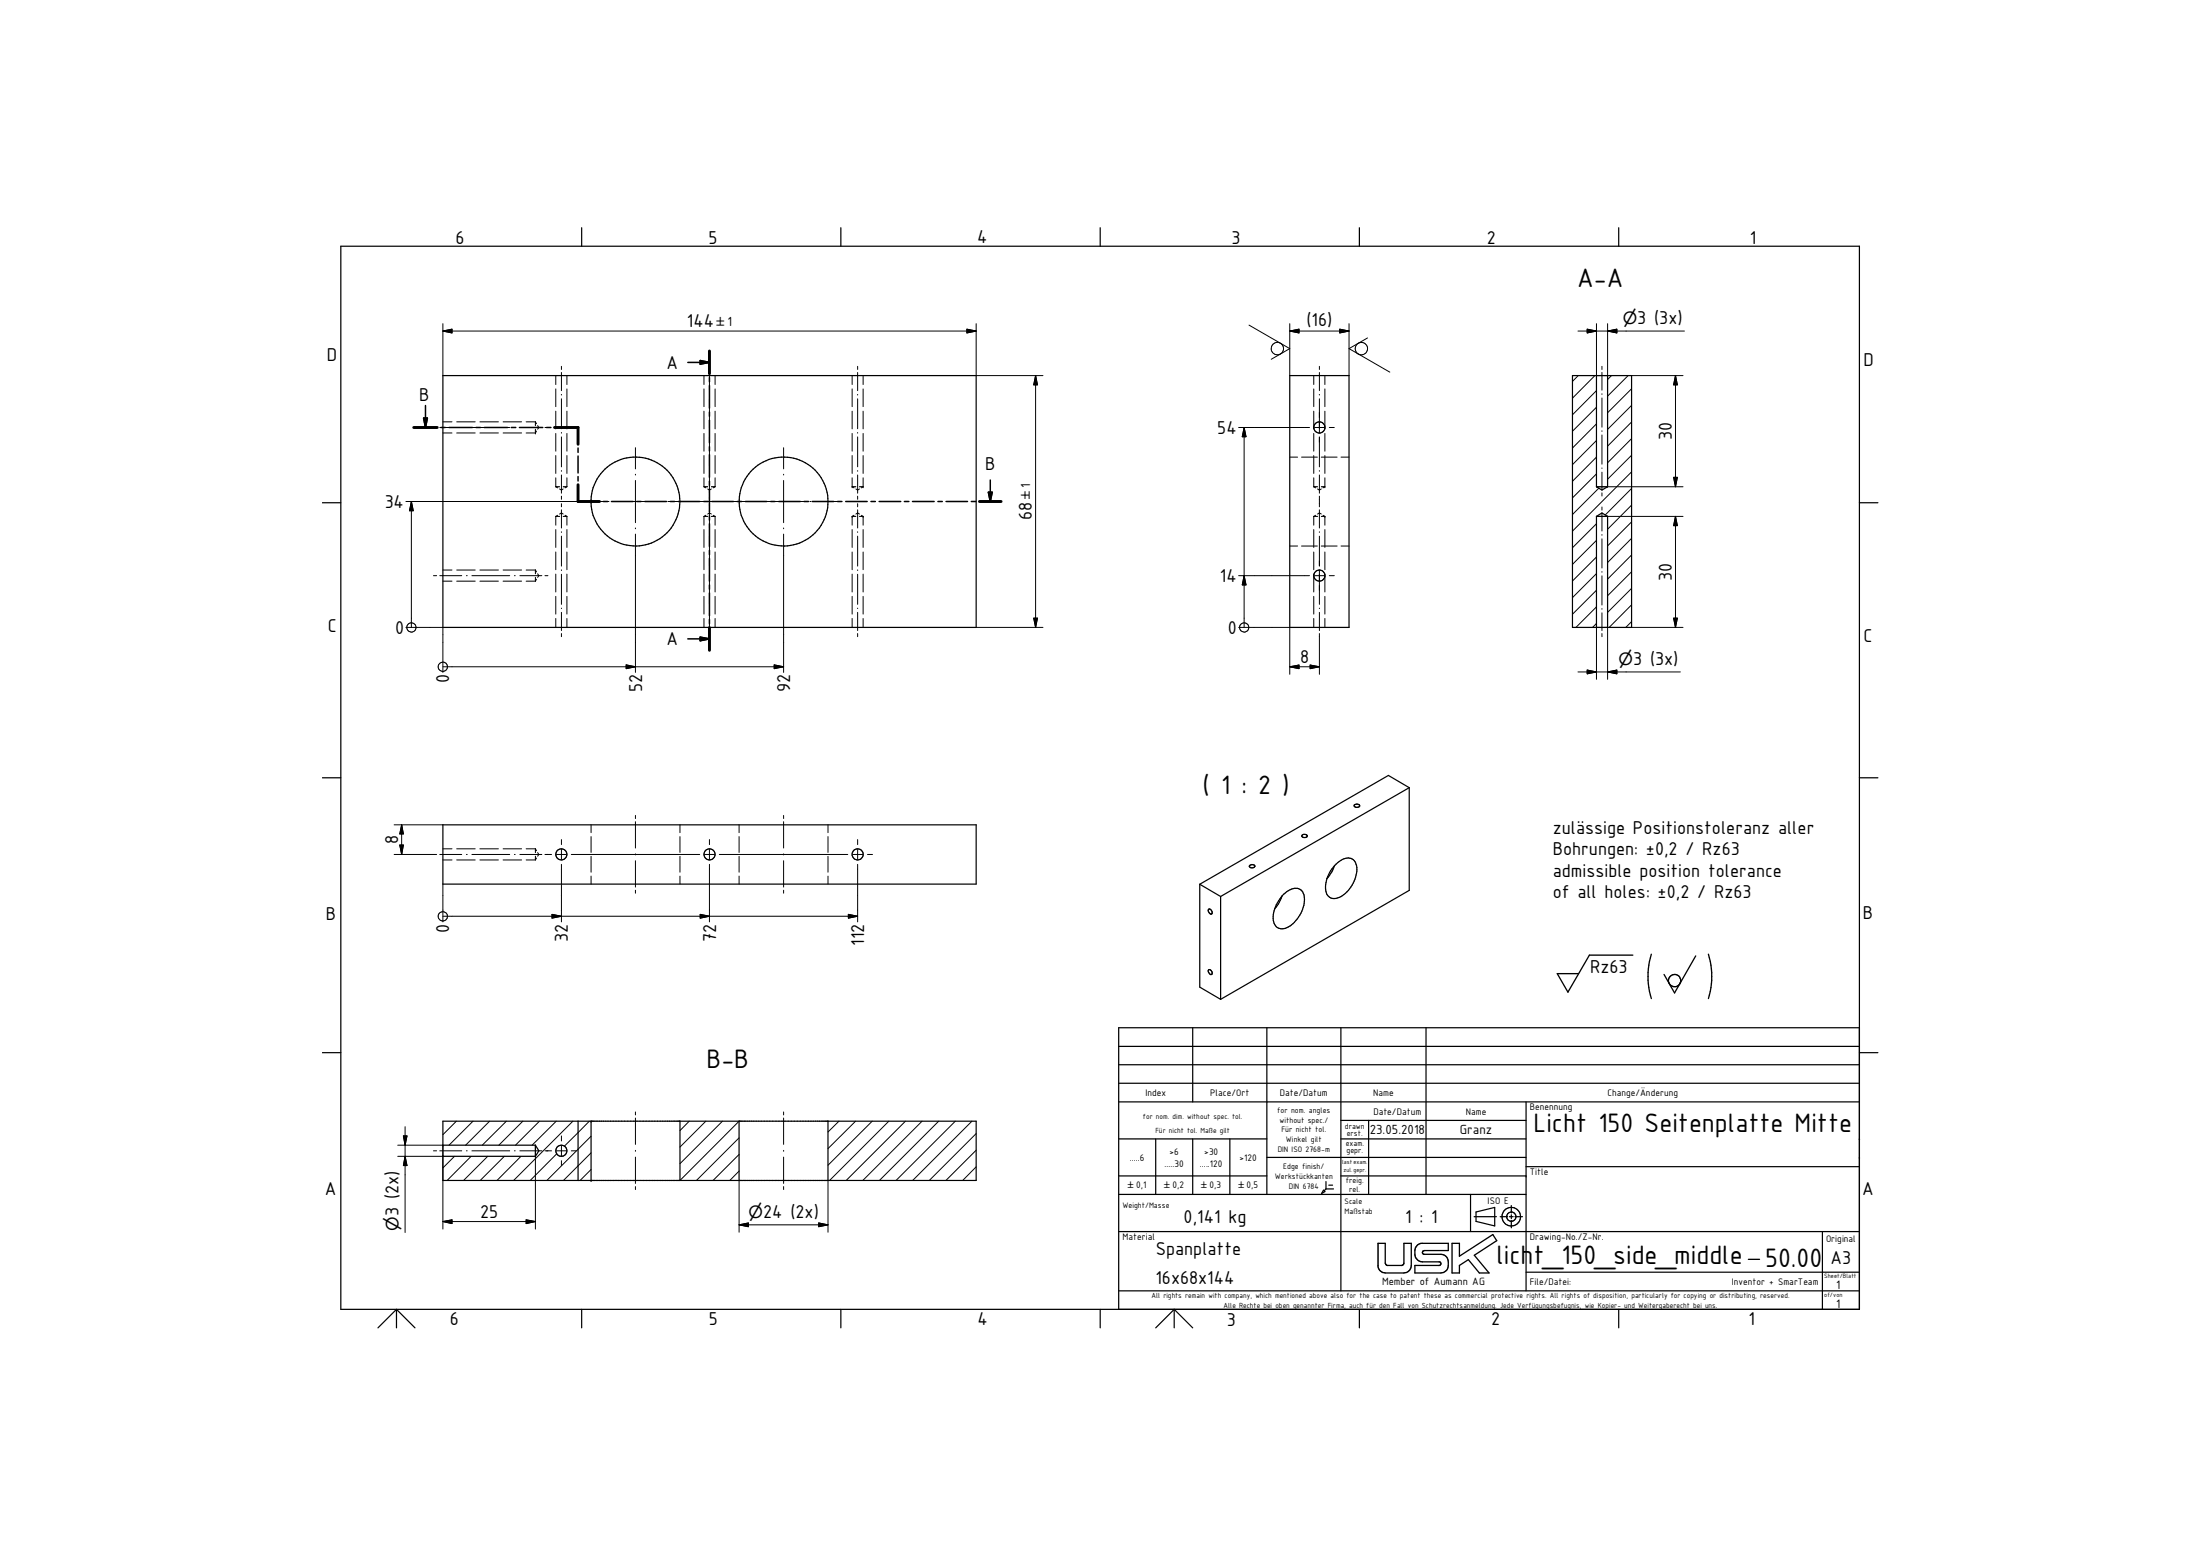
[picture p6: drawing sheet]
<svg xmlns="http://www.w3.org/2000/svg" width="594mm" height="420mm" viewBox="0 0 594 420" stroke-linecap="round" stroke-linejoin="round" font-family="sans-serif">
<g fill="none" stroke="#000" stroke-width=".33">
<path d="M92 66.5h410.1v287.1h-410.1zM157.1 61.5v5M227.1 61.5v5M297.1 61.5v5M367.1 61.5v5M437.1 61.5v5M119.6 101.4h144v68h-144zM348.3 101.4h16v68h-16zM424.6 101.4h16v68h-16zM431.1 101.4v30M434.1 101.4v30M87 135.8h5"/>
<path d="M431.1 139.4l1.5-.9 1.5 .9M431.1 131.4l1.5 .9 1.5-.9M431.1 139.4v30M431.1 131.4h3M431.1 139.4h3M434.1 139.4v30M502.1 135.8h5M87 210h5M365.7 217.4a.86 .86 0 0 1 1.5 .3 .83 .83 0 0 1-.9 .3 .83 .83 0 0 1-.6-.6zM380.5 212.7l-5.6-3.3-50.9 29.4M380.5 212.7l-50.9 29.4M380.5 212.7v27.7l-50.9 29.5"/>
<path d="M502.1 210h5M119.6 222.7h144v16h-144zM324 238.8v27.7l5.6 3.4M324 238.8l5.6 3.3M337.4 233.7a.88 .88 0 0 1 1.5 .2 .74 .74 0 0 1-.8 .5 .74 .74 0 0 1-.7-.7zM351.6 225.6a.96 .96 0 0 1 1.4 .1 .74 .74 0 0 1-.7 .5 .74 .74 0 0 1-.7-.6zM360.3 233.8l-.6 1.6-1.4 1.8M360.8 233.3a3.7 3.7 0 0 1 4.6-1.2 4.3 4.3 0 0 1 .7 4.7 7.3 7.3 0 0 1-6 5.8 2.59 2.59 0 0 1-2.2-3.2 9.2 9.2 0 0 1 2.9-6.1zM326.4 245.5a.81 .81 0 0 1 .8 .5 .81 .81 0 0 1-.1 .9 1.01 1.01 0 0 1-.7-1.4zM329.6 242.1v27.8M346.2 241.9l-1 2.2-1 1.3M346.2 241.9a4.5 4.5 0 0 1 4.8-1.8 3.4 3.4 0 0 1 1.2 3.8 8.7 8.7 0 0 1-5.5 6.9 2.77 2.77 0 0 1-2.9-3.8l.8-2.7z"/>
<path d="M322.1 277.5v20M326.4 261.8a.79 .79 0 0 1 .8 .5 .79 .79 0 0 1-.1 .9 .95 .95 0 0 1-.7-1.4zM342.1 277.5v45M362.1 277.5v71.1M385.1 277.5v45M502.1 277.5h-200v76.1M87 284.2h5M302 282.6h200.1M302 287.5h200.1M302.1 292.5h200M302.1 297.5h200M412.1 297.5v51.1"/>
<path d="M502.1 284.2h5M119.6 302.7h144v16.1h-144zM119.6 309.2h25M119.6 312.2h25M144.6 309.2l.9 1.6-.9 1.4M144.6 309.2v3M156.1 302.7v16.1M159.6 302.7v16.1M183.6 302.7v16.1M199.6 302.7v16.1M223.6 302.7v16.1M302.1 307.5h40"/>
<path d="M302.1 317.5h40M312.1 307.5v15M322.1 307.5v15M332.1 307.5v15M342.1 312.5h70M358.1 319.1v1.9M362.1 307.5h50M362.1 302.5h50M362.1 317.5h50M369.6 302.5v20M412.1 315h90M302.1 332.6h200"/>
<path d="M302.1 322.5h110M357.4 321.4l.4 .4-.9 .5zM358.1 321h2M358.1 321l-.5 .5M358.8 320h1M397.1 322.5v10.1M398.1 328.5h6M398.6 327.3l5-1.3v5l-5-1.2zM405.1 328.5h2M407.6 328.5h1M408.1 325.5v2M408.1 328v1"/>
<path d="M408.1 329.6v1.9M409.1 328.5h2M492.1 332.6v21M107.1 353.6l5 5M107.1 353.6l-5 5M107.1 353.6v5M157.1 353.6v5M227.1 353.6v5M297.1 353.6v5M302.1 348.6h200M317.1 353.6l5 5M317.1 353.6l-5 5"/>
<path d="M317.1 353.6v5M367.1 353.6v5M412.1 343.5h90M437.1 353.6v5"/>
<circle cx="356.3" cy="115.4" r="1.5"/>
<circle cx="171.6" cy="135.4" r="12"/>
<circle cx="211.6" cy="135.4" r="12"/>
<circle cx="356.3" cy="155.4" r="1.5"/>
<circle cx="151.6" cy="230.7" r="1.5"/>
<circle cx="191.6" cy="230.7" r="1.5"/>
<circle cx="231.6" cy="230.7" r="1.5"/>
<circle cx="151.6" cy="310.7" r="1.49"/>
<circle cx="408.1" cy="328.5" r="2.5"/>
<circle cx="408.1" cy="328.5" r="1.25"/>
</g>
<g fill="none" stroke="#000" stroke-width=".27">
<path d="M119.6 89.4l2.5-.5v1zM119.6 87.4v14M119.6 89.4h144M151.6 98.9v.9M191.6 98.9v.9M231.6 98.9v.9M261.1 88.9l2.5 .5-2.5 .5zM263.6 87.4v14h18M337.3 87.8l11 6.3-5 2.9M348.3 89.4l2.5-.5v1zM348.3 89.4h16M348.3 87.4v14"/>
<path d="M356.3 98.9v.9M361.8 88.9l2.5 .5-2.5 .5zM364.3 87.4v14M369.3 91.3l-5 2.8 11 6.4M426.1 89.4h28.8M428.6 88.9l2.5 .5-2.5 .5zM431.1 87.4v14M432.6 98.9v.9M434.1 89.4l2.5-.5v1zM434.1 87.4v14M117.1 115.4h.8M118.7 115.4h6"/>
<path d="M119.6 116.9h2.5M119.6 113.9h2.5M123.3 116.9h5M123.3 113.9h5M125.9 115.4h.3M127.4 115.4h10.2M129.6 116.9h5M129.6 113.9h5M135.9 116.9h5M135.9 113.9h5M138.9 115.4h.2M140.4 115.4h5.9"/>
<path d="M142.1 116.9h2.5M142.1 113.9h2.5M144.6 116.9h.1M144.6 113.9v1M144.6 115.9v1M144.6 113.9l.3 .5M144.9 116.4l-.3 .5M145.2 114.9l.3 .5-.3 .5M147.2 115.4h.8M150.1 101.4v2.4M150.1 105v4.8M150.1 111v4.8"/>
<path d="M150.1 117v4.8M151.6 100.6v4.9M151.6 106.5v.2M151.6 107.7v8.1M151.6 116.8v.2M151.6 118v8.1M153.1 101.4v2.4M153.1 105v4.8M153.1 111v4.8M153.1 117v4.8M190.1 101.4v2.4M190.1 105v4.8"/>
<path d="M190.1 111v4.8M190.1 117v4.8M191.6 100.6v4.9M191.6 106.5v.2M191.6 107.7v8.1M191.6 116.8v.2M191.6 118v8.1M193.1 101.4v2.4M193.1 105v4.8M193.1 111v4.8M193.1 117v4.8M230.1 101.4v2.4"/>
<path d="M230.1 105v4.8M230.1 111v4.8M230.1 117v4.8M231.6 100.6v4.9M231.6 106.5v.2M231.6 107.7v8.1M231.6 116.8v.2M231.6 118v8.1M233.1 101.4v2.4M233.1 105v4.8M233.1 111v4.8M233.1 117v4.8"/>
<path d="M279.6 101.4l.6 2.5h-1.1zM279.6 101.4v68M334.5 115.4h19.1M336 115.4l.5 2.5h-1zM336 115.4v54M354.8 101.4v2.4M354.8 105v4.8M354.8 111v4.8M354.8 117v4.8M355 115.4h2.6M356.3 100.6v4.9M356.3 106.5v.2"/>
<path d="M356.3 107.7v9.3M356.3 118v8.1M357.8 101.4v2.4M357.8 105v4.8M357.8 111v4.8M357.8 117v4.8M359 115.4h1.3M426.2 101.4l-1.6 1.6M430.7 101.4l-6.1 6.1M431.1 118.9l-6.5 6.6M431.1 114.5l-6.5 6.5M431.1 110l-6.5 6.4"/>
<path d="M431.1 105.5l-6.5 6.5M432.6 100.6v4.8M432.6 106.3v.2M432.6 107.5v7.8M432.6 116.3v.2M432.6 117.5v7.8M435.2 101.4l-1.1 1.1M439.7 101.4l-5.6 5.6M440.6 118.4l-6.5 6.6M440.6 114l-6.5 6.5M440.6 109.5l-6.5 6.4M440.6 105l-6.5 6.5"/>
<path d="M440.6 101.4h13.9M452.4 101.4l.5 2.5h-1zM452.4 101.4v30M109.6 135.4h53.2M111.1 135.4l.5 2.5h-1zM111.1 135.4v34M150.1 131.4h1M150.1 131.4l.5 .3M150.1 123v4.8M150.1 129v2.4M150.1 139.4v2.4M150.1 139.4h1"/>
<path d="M150.6 139.1l-.5 .3M151.1 132l.5 .3 .5-.3M151.1 138.8l.5-.3 .5 .3M151.6 127.1v.1M151.6 128.3v4.9M151.6 134v.8M151.6 136v.9M151.6 137.7v4.9M152.1 131.4h1M152.1 139.4h1M152.6 139.1l.5 .3M153.1 131.4l-.5 .3"/>
<path d="M153.1 123v4.8M153.1 129v2.4M153.1 139.4v2.4M164.2 135.4h.2M165.9 135.4h11.4M171.6 120.9v5.7M171.6 128.1v.2M171.6 129.7v11.4M178.7 135.4h.3M180.4 135.4h22.4M190.1 131.4h1M190.1 131.4l.5 .3"/>
<path d="M190.1 123v4.8M190.1 129v2.4M190.1 139.4v2.4M190.1 139.4h1M190.6 139.1l-.5 .3M191.1 132l.5 .3 .5-.3M191.1 138.8l.5-.3 .5 .3M191.6 127.1v.1M191.6 128.3v4.9M191.6 134v.8M191.6 136v.9M191.6 137.7v4.9"/>
<path d="M192.1 131.4h1M192.1 139.4h1M192.6 139.1l.5 .3M193.1 131.4l-.5 .3M193.1 123v4.8M193.1 129v2.4M193.1 139.4v2.4M204.2 135.4h.2M205.9 135.4h11.4M211.6 120.9v5.7M211.6 128.1v.2M211.6 129.7v11.4"/>
<path d="M218.7 135.4h.3M220.4 135.4h5.7M230.1 131.4h.1M230.1 139.4h.1M230.1 131.4h1M230.1 131.4l.5 .3M230.1 123v4.8M230.1 129v2.4M230.1 139.4v2.4M230.1 139.4h1M230.6 139.1l-.5 .3M231.1 132l.5 .3 .5-.3"/>
<path d="M231.1 138.8l.5-.3 .5 .3M231.6 127.1v.1M231.6 128.3v4.9M231.6 134v.8M231.6 136v.9M231.6 137.7v4.9M232.1 131.4h1M232.1 139.4h1M232.6 139.1l.5 .3M233.1 131.4h.1M233.1 139.4h.1M233.1 131.4l-.5 .3"/>
<path d="M233.1 123v4.8M233.1 129v2.4M233.1 139.4v2.4M348.3 123.4h2.1M351.5 123.4h4.2M354.8 131.4h1M354.8 139.4h1M354.8 131.4l.5 .3M354.8 123v4.8M354.8 129v2.4M354.8 139.4v2.4M355.3 139.1l-.5 .3"/>
<path d="M355.8 132l.5 .3 .5-.3M355.8 138.8l.5-.3 .5 .3M356.3 127.1v.1M356.3 128.3v4.9M356.3 134v2.9M356.3 137.7v4.9M356.8 131.4h1M356.8 139.4h1M356.8 123.4h4.3M357.3 139.1l.5 .3M357.8 131.4h.1M357.8 139.4h.1"/>
<path d="M357.8 131.4l-.5 .3M357.8 123v4.8M357.8 129v2.4M357.8 139.4v2.4M362.1 123.4h2.2M431.1 128l-6.5 6.4M431.1 123.4l-6.5 6.6M431.7 131.8l-7.1 7.1M432.6 126.4v.1M432.6 127.5v4.7M432.6 133.1v.8M432.6 136.9v.8"/>
<path d="M432.6 138.6v4.8M434.1 131.4h20.4M434.1 139.4h20.4M440.6 136.4l-6.5 6.5M440.6 131.9l-7.1 7.2M440.6 127.4l-16 16M440.6 122.9l-6.5 6.5M451.9 128.9h1l-.5 2.5zM452.4 139.4l.5 2.5h-1zM452.4 139.4v30M117.1 155.4h.8M118.7 155.4h6"/>
<path d="M119.6 156.9h2.5M119.6 153.9h2.5M123.3 156.9h5M123.3 153.9h5M125.9 155.4h.3M127.4 155.4h10.2M129.6 156.9h5M129.6 153.9h5M135.9 156.9h5M135.9 153.9h5M138.9 155.4h.2M140.4 155.4h5.9"/>
<path d="M142.1 156.9h2.5M142.1 153.9h2.5M144.6 153.9v1M144.6 155.9v1M144.6 153.9l.3 .5M144.9 156.4l-.3 .5M145.2 154.9l.3 .5-.3 .5M147.2 155.4h.8M150.1 143v4.8M150.1 149.1v4.7M150.1 155v4.8M151.6 143.6v.2"/>
<path d="M151.6 144.8v8.1M151.6 153.9v.1M151.6 155.1v8.1M153.1 143v4.8M153.1 149.1v4.7M153.1 155v4.8M171.6 142.6v.2M171.6 144.2v37.4M190.1 143v4.8M190.1 149.1v4.7M190.1 155v4.8M191.6 143.6v.2"/>
<path d="M191.6 144.8v8.1M191.6 153.9v.1M191.6 155.1v8.1M193.1 143v4.8M193.1 149.1v4.7M193.1 155v4.8M211.6 142.6v.2M211.6 144.2v37.4M230.1 143v4.8M230.1 149.1v4.7M230.1 155v4.8M231.6 143.6v.2"/>
<path d="M231.6 144.8v8.1M231.6 153.9v.1M231.6 155.1v8.1M233.1 143v4.8M233.1 149.1v4.7M233.1 155v4.8M334.5 155.4h19.1M336 155.4l.5 2.5h-1zM348.3 147.4h2.1M351.5 147.4h4.2M354.8 143v4.8M354.8 149.1v4.7"/>
<path d="M354.8 155v4.8M355 155.4h2.6M356.3 143.6v.2M356.3 144.8v8.1M356.3 153.9v9.3M356.8 147.4h4.3M357.8 143v4.8M357.8 149.1v4.7M357.8 155v4.8M359 155.4h1.3M362.1 147.4h2.2M431.1 159.4l-6.5 6.5"/>
<path d="M431.1 154.9l-6.5 6.5M431.1 150.4l-6.5 6.5M431.1 145.9l-6.5 6.5M431.1 141.4l-6.5 6.5M432.6 144.4v.1M432.6 145.5v7.9M432.6 154.3v.2M432.6 155.5v7.9M440.6 158.9l-6.5 6.5M440.6 154.4l-6.5 6.5M440.6 149.9l-6.5 6.5M440.6 145.4l-6.5 6.5"/>
<path d="M440.6 140.9l-6.5 6.5M109.6 169.4h10v12.2M150.1 161v4.8M150.1 167v2.4M151.6 164.2v.1M151.6 165.4v4.9M151.6 171.1v.8M153.1 161v4.8M153.1 167v2.4M169.1 179.5l2.5 .5-2.5 .6zM190.1 161v4.8M190.1 167v2.4"/>
<path d="M191.6 164.2v.1M191.6 165.4v4.9M191.6 171.1v.8M193.1 161v4.8M193.1 167v2.4M209.1 179.5l2.5 .5-2.5 .6zM230.1 161v4.8M230.1 167v2.4M231.6 164.2v.1M231.6 165.4v4.9M231.6 171.1v.8M233.1 161v4.8"/>
<path d="M233.1 167v2.4M263.6 169.4h18M279.1 166.9h1.1l-.6 2.5zM334.5 169.4h13.8v12.7M353.8 179.6l2.5 .4-2.5 .6zM354.8 161v4.8M354.8 167v2.4M356.3 164.2v.1M356.3 165.4v4.9M356.3 171.1v11M357.8 161v4.8M357.8 167v2.4"/>
<path d="M431.1 168.4l-1.1 1M431.1 163.9l-5.5 5.5M431.1 169.4v14M432.6 164.3v.2M432.6 165.5v4.8M432.6 171.1v.8M434.1 169.4v14M440.6 167.9l-1.6 1.5M440.6 163.3l-6.1 6.1M440.6 169.4h13.9M451.9 166.9h1l-.5 2.5zM119.6 180h92"/>
<path d="M348.3 180l2.5-.4v1zM348.3 180h8M426.1 181.4h27.7M428.6 180.9l2.5 .5-2.5 .6zM434.1 181.4l2.5-.5v1.1zM106.4 230.7h11.5M106.4 222.7h13.2M108 228.2h.9l-.4 2.5zM108.5 222.7l.4 2.5h-.9zM108.5 222.7v8M118.7 230.7h6M119.6 232.2h2.5"/>
<path d="M119.6 229.2h2.5M119.6 238.7v10.2M123.3 232.2h5M123.3 229.2h5M125.9 230.7h.3M127.4 230.7h10.2M129.6 232.2h5M129.6 229.2h5M135.9 232.2h5M135.9 229.2h5M138.9 230.7h.2M140.4 230.7h5.9"/>
<path d="M142.1 232.2h2.5M142.1 229.2h2.5M144.6 229.2v1M144.6 231.2v1M144.6 229.2l.3 .5M144.9 231.7l-.3 .5M145.2 230.2l.3 .5-.3 .5M147.2 230.7h1.7M150.3 230.7h2.6M151.6 226.7v1.4M151.6 229.4v2.6M151.6 233.4v15.5"/>
<path d="M154.3 230.7h17.2M159.6 222.7v2.1M159.6 225.9v4.3M159.6 231.2v4.3M159.6 236.6v2.1M171.6 220.2v.8M171.6 221.9v7.1M171.6 230.6v.3M171.6 232.4v7.1M171.7 230.7h17.3M183.6 222.7v2.1M183.6 225.9v4.3"/>
<path d="M183.6 231.2v4.3M183.6 236.6v2.1M190.3 230.7h2.6M191.6 226.7v1.4M191.6 229.4v2.6M191.6 233.4v15.5M194.2 230.7h17.3M199.6 222.7v2.1M199.6 225.9v4.3M199.6 231.2v4.3M199.6 236.6v2.1M211.6 220.2v.8"/>
<path d="M211.6 221.9v7.1M211.6 230.6v.3M211.6 232.4v7.1M211.7 230.7h17.2M223.6 222.7v2.1M223.6 225.9v4.3M223.6 231.2v4.3M223.6 236.6v2.1M230.3 230.7h2.6M231.6 226.7v1.4M231.6 229.4v2.6M231.6 233.4v15.5"/>
<path d="M234.3 230.7h1.3M119.6 247.4h112M149.1 246.9l2.5 .5-2.5 .5zM171.6 240.4v.8M189.1 246.9l2.5 .5-2.5 .5zM211.6 240.4v.8M229.1 246.9l2.5 .5-2.5 .5zM107.4 312.2h12.2v19.7M107.4 309.2h12.2M108.9 306.7h1l-.5 2.5zM109.4 312.2l.5 2.5h-1zM109.4 304.2v28.6"/>
<path d="M117.1 310.8h.8M118.7 310.8h6M122.7 312.2l-3.1 3.2M123.2 302.7l-3.6 3.7M125.9 310.8h.3M127.2 312.2l-6.5 6.6M127.4 310.8h10.2M127.7 302.7l-6.5 6.5M131.7 312.2l-6.5 6.6M132.2 302.7l-6.5 6.5M136.2 312.2l-6.5 6.6M136.7 302.7l-6.5 6.5"/>
<path d="M138.9 310.8h.2M140.4 310.8h5.9M140.7 312.2l-6.5 6.6M141.2 302.7l-6.5 6.5M144.6 312.2v19.7M145.7 302.7l-6.5 6.5M147.2 310.8h1.7M150.2 302.7l-6.5 6.5M150.3 310.8h2.6M150.3 311.6l-7.1 7.2M151.6 306.7v1.4M151.6 309.4v2.7"/>
<path d="M151.6 313.4v1.3M154.3 310.8h1.3M154.7 302.7l-16 16.1M159.1 302.7l-6.7 6.8M159.6 311.3l-7.4 7.5M159.6 306.8l-11.9 12M159.6 315.8l-3 3M171.6 300.3v.8M171.6 301.9v7.1M171.6 310.6v.3M171.6 312.4v7.2M186.1 302.7l-2.5 2.6"/>
<path d="M190.6 302.7l-7 7M195.1 302.7l-11.5 11.5M199.6 318.8v13.9M199.6 316.2l-2.5 2.6M199.6 311.7l-7 7.1M199.6 307.2l-11.5 11.6M199.6 302.7l-16 16.1M211.6 300.3v.8M211.6 301.9v7.1M211.6 310.6v.3M211.6 312.4v7.2M223.6 318.8v13.9"/>
<path d="M226.5 302.7l-2.9 3M231 302.7l-7.4 7.5M235.5 302.7l-11.9 11.9M240 302.7l-16 16.1M244.5 302.7l-16 16.1M249 302.7l-16 16.1M253.5 302.7l-16 16.1M258 302.7l-16 16.1M262.5 302.7l-16 16.1M263.6 315.1l-3.6 3.7M263.6 310.6l-8.2 8.2M263.6 306.1l-12.7 12.7"/>
<path d="M119.6 329.8l2.5-.4v1zM119.6 329.8h25M142.1 329.4l2.5 .4-2.5 .6zM171.6 320.4v.8M199.6 330.7l2.5-.5v1zM199.6 330.7h24M211.6 320.4v.8M221.1 330.2l2.5 .5-2.5 .5z"/>
<circle cx="344.9" cy="94.1" r="1.68"/>
<circle cx="367.6" cy="94.2" r="1.66"/>
<circle cx="111.1" cy="169.4" r="1.24"/>
<circle cx="336" cy="169.4" r="1.24"/>
<circle cx="119.6" cy="180" r="1.25"/>
<circle cx="119.6" cy="247.4" r="1.26"/>
</g>
<g fill="#000">
<circle cx="159.6" cy="302.7" r=".16"/>
<circle cx="159.6" cy="318.8" r=".16"/>
<circle cx="412.1" cy="317.5" r=".16"/>
<circle cx="502.1" cy="307.5" r=".18"/>
<circle cx="502.1" cy="312.5" r=".18"/>
</g>
<g fill="none" stroke="#000" stroke-width=".41">
<path d="M185.7 97.9h5.9M189.1 97.4l2.5 .5-2.5 .4zM191.6 94.8v6.1M111.7 115.4h6.4M114.4 112.9h1l-.5 2.5zM114.9 109.5v5.9M119 115.4h1.2M121.2 115.4h6.4M128.5 115.4h1.3M130.8 115.4h6.2M138.1 115.4h1.2M140.3 115.4h6.3"/>
<path d="M147.6 115.4h1.2M149.7 115.4h6.4v4.6M191.6 101.9v1.2M191.6 104.1v6.1M191.6 111.2v1.2M191.6 113.4v6.2M156.1 121v1.2M156.1 123.1v4.6M156.1 128.7v1.2M156.1 130.9v4.5h5.8M162.9 135.4h1.2M165.1 135.4h5.9"/>
<path d="M171.9 135.4h1.2M174.1 135.4h5.9M181 135.4h1.2M183.2 135.4h5.8M190 135.4h1.2M191.6 120.6v1.2M191.6 122.8v6.1M191.6 129.9v1.2M191.6 132.1v6.2M191.6 139.3v1.2M192.2 135.4h5.9M199 135.4h1.3"/>
<path d="M201.3 135.4h5.8M208.1 135.4h1.2M210.3 135.4h5.8M217.1 135.4h1.2M219.3 135.4h5.9M226.2 135.4h1.2M228.4 135.4h5.8M235.2 135.4h1.2M237.4 135.4h5.8M244.2 135.4h1.2M246.4 135.4h5.9M253.3 135.4h1.2"/>
<path d="M255.5 135.4h5.8M262.3 135.4h1.2M264.5 135.4h5.8M266.9 132.9h1l-.5 2.5zM267.4 129.6v5.8M191.6 141.4v6.2M191.6 148.6v1.2M191.6 150.8v6.1M191.6 157.9v1.2M185.7 172.5h5.9M189.1 172l2.5 .5-2.5 .5zM191.6 160.1v6.1"/>
<path d="M191.6 167.3v1.1M191.6 169.5v6.1M372.1 335.7v6"/>
</g>
<g fill="none" stroke="#000" stroke-width=".35">
<path d="M440.9 257.9h-11.7l-5.8 10-2.9-5h5.8M445.9 257.7a20.1 20.1 0 0 0 0 11.9M457.9 258.1l-5.7 10-2.9-5M461.3 257.7a20.1 20.1 0 0 1 0 11.9M372.1 335.7h2v5.4l.5 .6 4.2-.1 .3-.5v-5.4h2v6a2 2 0 0 1-2 2h-5a2.02 2.02 0 0 1-2-2M382.8 336.2l.9-.5h7.4v2h-6.5l-.3 .1-.2 .3 .3 .6h4.7a2.25 2.25 0 0 1 2 3 2 2 0 0 1-2 2h-7v-2h6.7l.3-.4-.3-.6h-4.7a2.56 2.56 0 0 1-1.7-4zM392.1 335.7h2v3.5l9-5.8 1.1 1.6-6.1 4 4 4.7h-2.6l-3-3.6-2.4 1.6v2h-2zM472.1 340.1h3"/>
<circle cx="452.2" cy="264.8" r="1.65"/>
</g>
<path d="M191.6 94.8v6.1M111.7 115.4h6.4M149.7 115.4h6.4v4.6M156.1 130.9v4.5h5.8M264.5 135.4h5.8M191.6 169.5v6.1" fill="none" stroke="#000" stroke-width=".78"/>
<g fill="#000">
<path d="M119.6 89.4l2.5-.5v1zM189.1 97.4l2.5 .5-2.5 .4zM261.1 88.9l2.5 .5-2.5 .5zM348.3 89.4l2.5-.5v1zM361.8 88.9l2.5 .5-2.5 .5zM428.6 88.9l2.5 .5-2.5 .5zM434.1 89.4l2.5-.5v1zM114.4 112.9h1l-.5 2.5zM279.6 101.4l.6 2.5h-1.1zM336 115.4l.5 2.5h-1zM452.4 101.4l.5 2.5h-1zM111.1 135.4l.5 2.5h-1z"/>
<path d="M266.9 132.9h1l-.5 2.5zM451.9 128.9h1l-.5 2.5zM336 155.4l.5 2.5h-1zM452.4 139.4l.5 2.5h-1zM189.1 172l2.5 .5-2.5 .5zM279.1 166.9h1.1l-.6 2.5zM348.3 180l2.5-.4v1zM451.9 166.9h1l-.5 2.5zM169.1 179.5l2.5 .5-2.5 .6zM209.1 179.5l2.5 .5-2.5 .6zM353.8 179.6l2.5 .4-2.5 .6zM428.6 180.9l2.5 .5-2.5 .6z"/>
<path d="M434.1 181.4l2.5-.5v1.1zM108 228.2h.9l-.4 2.5zM108.5 222.7l.4 2.5h-.9zM149.1 246.9l2.5 .5-2.5 .5zM189.1 246.9l2.5 .5-2.5 .5zM229.1 246.9l2.5 .5-2.5 .5zM108.9 306.7h1l-.5 2.5zM109.4 312.2l.5 2.5h-1zM119.6 329.8l2.5-.4v1zM142.1 329.4l2.5 .4-2.5 .6zM199.6 330.7l2.5-.5v1zM221.1 330.2l2.5 .5-2.5 .5z"/>
</g>
<g font-size="7.8">
<text x="425.9" y="77.4">A-A</text>
<text x="324.7" y="214.4">( 1 : 2 )</text>
<text x="190.8" y="288.4">B-B</text>
<text x="414.1" y="305.5">Licht 150 Seitenplatte Mitte</text>
<text x="404.1" y="341.3">licht_150_side_middle</text>
<text x="476.6" y="342">50.00</text>
</g>
<g font-size="5.4">
<text x="123" y="65.8">6</text>
<text x="191.3" y="65.8">5</text>
<text x="263.9" y="65.7">4</text>
<text x="332.6" y="65.9">3</text>
<text x="401.5" y="65.8">2</text>
<text x="472.6" y="65.9">1</text>
<text x="185.5" y="88.4">144</text>
<text x="352.8" y="88.1">(16)</text>
<text x="442.1" y="87.6">3 (3x)</text>
<text x="88.3" y="97.6">D</text>
<text x="180" y="99.6">A</text>
<text x="503.2" y="98.8">D</text>
<text x="113.2" y="108.2">B</text>
<text x="328.7" y="117.2">54</text>
<text x="451.5" y="118.9" transform="rotate(-90 451.5 118.9)">30</text>
<text x="266" y="126.9">B</text>
<text x="103.9" y="137.2">34</text>
<text x="278.7" y="140.4" transform="rotate(-90 278.7 140.4)">68</text>
<text x="329.4" y="157.2">14</text>
<text x="451.5" y="156.9" transform="rotate(-90 451.5 156.9)">30</text>
<text x="88.6" y="170.6">C</text>
<text x="106.7" y="171.2">0</text>
<text x="331.5" y="171.2">0</text>
<text x="503.2" y="173.4">C</text>
<text x="180" y="174.3">A</text>
<text x="351.1" y="179.1">8</text>
<text x="441" y="179.6">3 (3x)</text>
<text x="121.3" y="184.5" transform="rotate(-90 121.3 184.5)">0</text>
<text x="173.4" y="186.9" transform="rotate(-90 173.4 186.9)">52</text>
<text x="213.4" y="186.9" transform="rotate(-90 213.4 186.9)">92</text>
<text x="107.5" y="227.9" transform="rotate(-90 107.5 227.9)">8</text>
<text x="419.3" y="225.1">zulässige Positionstoleranz aller</text>
<text x="419.3" y="230.9">Bohrungen: ±0,2 / Rz63</text>
<text x="419.3" y="236.7">admissible position tolerance</text>
<text x="419.3" y="242.5">of all holes: ±0,2 / Rz63</text>
<text x="88" y="248.3">B</text>
<text x="121.3" y="251.9" transform="rotate(-90 121.3 251.9)">0</text>
<text x="503" y="248.1">B</text>
<text x="153.3" y="254.4" transform="rotate(-90 153.3 254.4)">32</text>
<text x="193.4" y="254.4" transform="rotate(-90 193.4 254.4)">72</text>
<text x="233.4" y="255.4" transform="rotate(-90 233.4 255.4)">112</text>
<text x="429.4" y="262.7">Rz63</text>
<text x="87.8" y="322.7">A</text>
<text x="502.9" y="322.6">A</text>
<text x="107.6" y="328.4" transform="rotate(-90 107.6 328.4)">3 (2x)</text>
<text x="129.7" y="328.9">25</text>
<text x="206.1" y="328.9">24 (2x)</text>
<text x="319.6" y="330.1">0,141 kg</text>
<text x="379.4" y="330.3">1 : 1</text>
<text x="312.1" y="338.8">Spanplatte</text>
<text x="494.3" y="341.3">A3</text>
<text x="312" y="346.7">16x68x144</text>
<text x="121.5" y="357.8">6</text>
<text x="191.4" y="357.7">5</text>
<text x="264" y="357.7">4</text>
<text x="331.3" y="357.9">3</text>
<text x="402.6" y="357.8">2</text>
<text x="472.2" y="357.9">1</text>
</g>
<g font-size="4.6">
<text x="438.2" y="87.6">⌀</text>
<text x="437.1" y="179.6">⌀</text>
<text x="202.1" y="328.9">⌀</text>
<text x="107.6" y="332.3" transform="rotate(-90 107.6 332.3)">⌀</text>
</g>
<g font-size="3.9">
<text x="196.5" y="87.9">1</text>
<text x="278.2" y="131.8" transform="rotate(-90 278.2 131.8)">1</text>
<text x="369.9" y="306.3">23.05.2018</text>
<text x="394.2" y="306.3">Granz</text>
</g>
<g font-size="3.6">
<text x="495.8" y="348.1">1</text>
<text x="495.8" y="353.1">1</text>
</g>
<g font-size="3.3">
<text x="193.5" y="87.9">±</text>
<text x="278.2" y="134.8" transform="rotate(-90 278.2 134.8)">±</text>
</g>
<text font-size="3.1" x="373.2" y="347">Member of Aumann AG</text>
<g font-size="2.8">
<text x="309.3" y="295.9">Index</text>
<text x="326.8" y="295.9">Place/Ort</text>
<text x="345.6" y="295.9">Date/Datum</text>
<text x="370.8" y="295.9">Name</text>
<text x="413.1" y="299.8">Benennung</text>
<text x="434.1" y="295.9">Change/Änderung</text>
<text x="370.8" y="301">Date/Datum</text>
<text x="395.8" y="301">Name</text>
<text x="315.8" y="311.8">&gt;6</text>
<text x="325.2" y="311.8">&gt;30</text>
<text x="305.1" y="313.5">.....6</text>
<text x="314.5" y="315.1">.....30</text>
<text x="324" y="315.1">.....120</text>
<text x="334.7" y="313.5">&gt;120</text>
<text x="413.1" y="317.4">Title</text>
<text x="306.8" y="320.8">0,1</text>
<text x="316.6" y="320.8">0,2</text>
<text x="326.6" y="320.8">0,3</text>
<text x="336.6" y="320.8">0,5</text>
<text x="401.7" y="325">ISO E</text>
<text x="303.1" y="334.8">Material</text>
<text x="413.1" y="334.8">Drawing-No./Z-Nr.</text>
<text x="493.1" y="335.4">Original</text>
<text x="413.1" y="347">File/Datei:</text>
<text x="467.7" y="347">Inventor + SmarTeam</text>
</g>
<g font-size="2.4">
<text x="304.6" y="320.8">±</text>
<text x="314.4" y="320.8">±</text>
<text x="324.4" y="320.8">±</text>
<text x="334.4" y="320.8">±</text>
</g>
<g font-size="2.3">
<text x="344.9" y="300.5">for nom. angles</text>
<text x="345.5" y="303.1">without spec./</text>
<text x="346" y="305.8">Für nicht tol.</text>
<text x="363.1" y="304.8">drawn</text>
<text x="345.1" y="311.1">DIN ISO 2768-m</text>
<text x="347.2" y="308.5">Winkel gilt</text>
<text x="363.4" y="309.6">exam.</text>
<text x="363.6" y="311.3">gepr.</text>
<text x="363.7" y="306.8">erst.</text>
<text x="346.5" y="315.6">Edge finish/</text>
<text x="344.2" y="318.3">Werkstückkanten</text>
<text x="348" y="321">DIN 6784</text>
<text x="363.4" y="319.6">freig.</text>
<text x="364.3" y="321.8">rel.</text>
<text x="303.1" y="326.1">Weight/Masse</text>
<text x="363.1" y="325.2">Scale</text>
<text x="363.1" y="327.9">Maßstab</text>
</g>
<g font-size="2.2">
<text x="308.6" y="302.1">for nom. dim. without spec. tol.</text>
<text x="312" y="305.9">Für nicht tol. Maße gilt</text>
<text x="310.9" y="350.5">All rights remain with company, which mentioned above also for the case to patent these as commercial protective rights. All rights of disposition, particularly for copying or distributing, reserved.</text>
<text x="330.4" y="353.1">Alle Rechte bei oben genannter Firma, auch für den Fall von Schutzrechtsanmeldung. Jede Verfügungsbefugnis, wie Kopier- und Weitergaberecht bei uns.</text>
</g>
<g font-size="1.8">
<text x="362.4" y="314.4">lastexam.</text>
<text x="362.8" y="316.5">zul.gepr.</text>
<text x="492.6" y="345.2">Sheet/Blatt</text>
<text x="492.6" y="350.1">of/von</text>
</g>
</svg>
